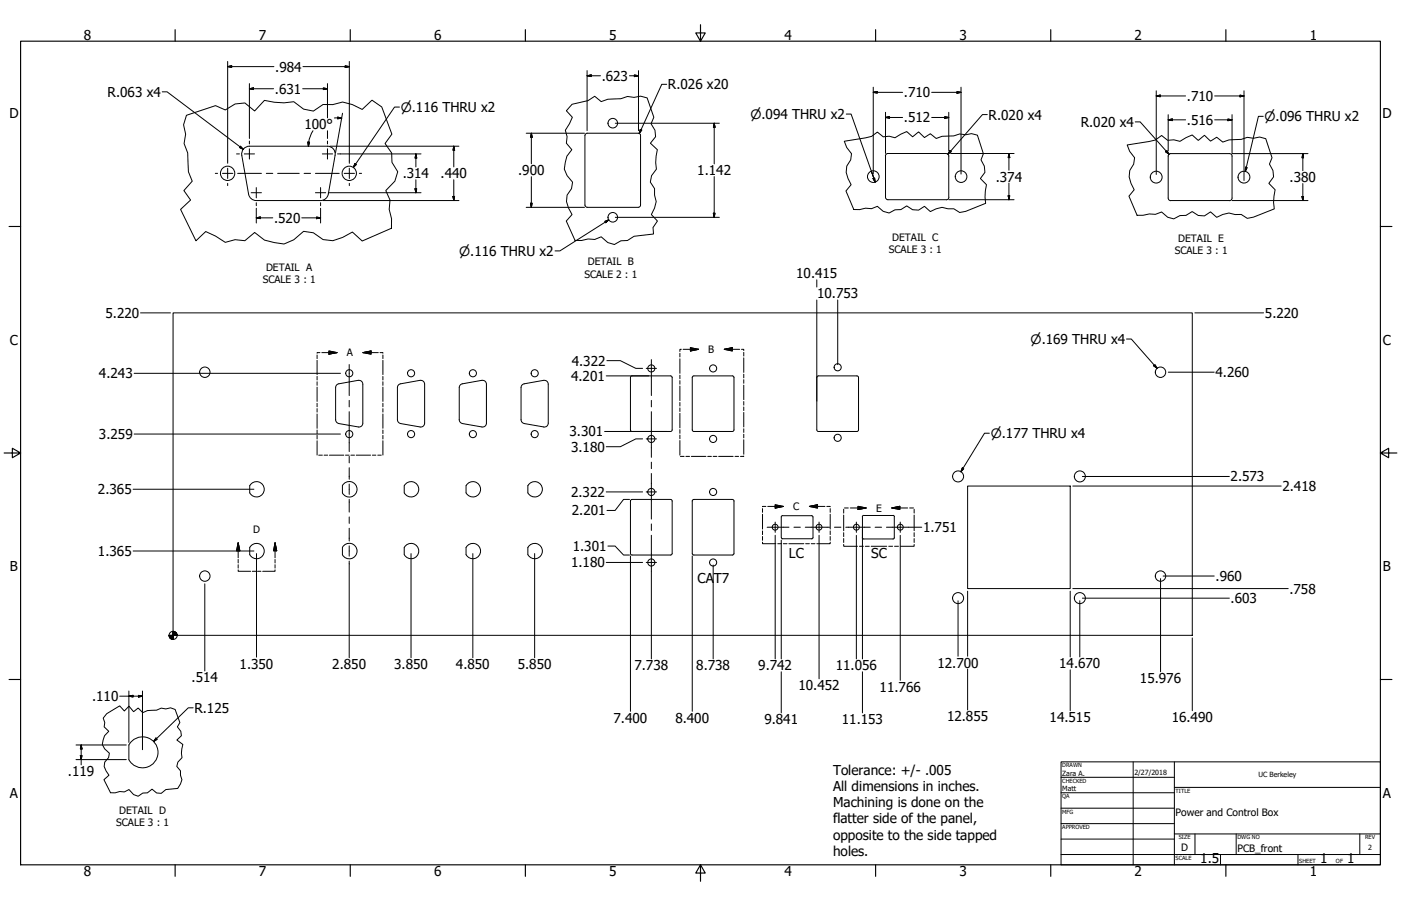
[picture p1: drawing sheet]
<svg xmlns="http://www.w3.org/2000/svg" width="864mm" height="559mm" viewBox="0 0 864 559" stroke-linecap="round" stroke-linejoin="round" font-family="sans-serif">
<!-- layer: Visible (ANSI) -->
<g fill="none" stroke="#000" stroke-width=".62">
<path d="M361 84v43l1 1M362 82h32l1 1M362 82l-1 1M395 84v43l-1 1h-32M583 95h-37v1v27h1h37l1-1v-26l-1-1h-1M153 120l-4-25 2-4 3-1h48l2 1 2 1 1 3-5 25M153 120a5 5 0 0 0 5 4h40a5 5 0 0 0 4-4M722 124h36M722 124l-2-1v-1v-26v-1h2h37v1v26v1l-1 1M107 193h628v199h-628zM207 238l2-1 12-2h1l1 1 1 25-2 2h-1l-12-2-2-1v-21zM246 238l1-1 12-2h2v1l1 25-1 2h-2l-12-2-2-1v-21z"/>
<path d="M284 238l1-1 12-2h2l1 1v25l-1 2h-2l-12-2-2-1v-21zM322 238l1-1 12-2h2l1 1v25l-1 2h-1l-13-2-2-1v-21zM389 232h25v34h-25zM427 232h25v34h-25zM504 232l-1 1v32l1 1M505 232h24v33l-1 1h-23M155 298a5 5 0 0 1 7 1 5 5 0 0 1-1 7 5 5 0 0 1-7-2v-4zM212 298a5 5 0 0 1 7 1 5 5 0 0 1-1 7 5 5 0 0 1-7-2v-4zM250 298a5 5 0 0 1 7 1 5 5 0 0 1-1 7 5 5 0 0 1-7-2v-4zM287 300v4M287 300a5 5 0 0 1 8-2 5 5 0 0 1 0 7 5 5 0 0 1-8-1M326 298a5 5 0 0 1 7 1 5 5 0 0 1-1 7 5 5 0 0 1-7-2v-4z"/>
<path d="M596 300h64v63h-64zM389 308h25v34h-25zM427 308h25v34h-25zM501 319l-1-1h-18v1v13h18M501 319v13h-1M532 319v13h18M532 318v1M532 318h18M551 318v1M551 319v13M155 336a5 5 0 0 1 7 1 5 5 0 0 1-1 7 5 5 0 0 1-7-2v-4zM212 336a5 5 0 0 1 7 1 5 5 0 0 1-1 7 5 5 0 0 1-7-2v-4z"/>
<path d="M250 336a5 5 0 0 1 7 1 5 5 0 0 1-1 7 5 5 0 0 1-7-2v-4zM287 338v4M287 338a5 5 0 0 1 8-2 5 5 0 0 1 0 8 5 5 0 0 1-8-2M326 336a5 5 0 0 1 7 1 5 5 0 0 1-1 7 5 5 0 0 1-7-2v-4zM551 332h.1M81 457a10 10 0 0 1 14 1 10 10 0 0 1-2 14 10 10 0 0 1-14-3v-10z"/>
<circle cx="378" cy="76" r="3"/>
<circle cx="140" cy="107" r="4"/>
<circle cx="215" cy="107" r="4"/>
<circle cx="538" cy="109" r="4"/>
<circle cx="592" cy="109" r="4"/>
<circle cx="713" cy="109" r="4"/>
<circle cx="767" cy="109" r="4"/>
<circle cx="378" cy="134" r="3"/>
<circle cx="126" cy="230" r="3"/>
<circle cx="215" cy="230" r="2.2"/>
<circle cx="253" cy="230" r="2.2"/>
<circle cx="291" cy="230" r="2.2"/>
<circle cx="330" cy="230" r="2.2"/>
<circle cx="401" cy="227" r="2.2"/>
<circle cx="440" cy="227" r="2.2"/>
<circle cx="516" cy="227" r="2.2"/>
<circle cx="715" cy="230" r="3"/>
<circle cx="215" cy="268" r="2.2"/>
<circle cx="253" cy="268" r="2.2"/>
<circle cx="291" cy="268" r="2.2"/>
<circle cx="330" cy="268" r="2.2"/>
<circle cx="401" cy="271" r="2.2"/>
<circle cx="440" cy="271" r="2.2"/>
<circle cx="516" cy="270" r="2.2"/>
<circle cx="591" cy="294" r="3"/>
<circle cx="666" cy="294" r="3"/>
<circle cx="401" cy="303" r="2.2"/>
<circle cx="440" cy="303" r="2.2"/>
<circle cx="478" cy="325" r="1.8"/>
<circle cx="505" cy="325" r="1.8"/>
<circle cx="528" cy="325" r="1.8"/>
<circle cx="555" cy="325" r="1.8"/>
<circle cx="126" cy="355" r="3"/>
<circle cx="401" cy="347" r="2.2"/>
<circle cx="440" cy="347" r="2.2"/>
<circle cx="715" cy="355" r="3"/>
<circle cx="591" cy="369" r="3"/>
<circle cx="666" cy="369" r="3"/>
</g>
<!-- layer: Break Line (ANSI) -->
<path d="M115 71l18-6 6 3 6-4h6l6 4 6-6 12 1h6l6 4 6 2 6-5 6 1 6-2 6 2 6 3 6-6 6 4 7 17-5 6 4 5 1 6 3 6-2 6-5 6 2 5v6l1 6v6l-18 8-6-6-6 3-6 2h-6l-6-4-6-1-6 5-6 2-12-2-6-5-6 5h-6l-6 1-6-3-6-3-6 6-10-20 6-6-4-5 5-6-2-6v-12l-3-5 1-6-1-6zM353 64l10-2 4-3 4 4 4-2h8l4-2 4 1 4-1 4 1 4 12-2 4 3 4v4l-3 4 4 4-1 8 1 4-3 4-1 4 2 4v4l1 4-1 4-1 4 3 4-2 4v4l-12 2-4 2-4 1-4 2-4-1-4-4-4 2-4-1-5 1h-4l-5-12 4-4-3-4-1-4 1-4 2-4 1-4-3-4-2-4 1-8 3-4-3-4 1-4-2-4 5-8-4-4zM520 87l17-3 4-3 3 3h4l4 1 7-4 4 3 3-3 4 4 3-3 4 3 4-1h7l4-1h3l4-1 3 1 4 12-1 4 2 3v4l-3 4 4 4-1 8 1 3-13 5-3 1-4-2h-4l-3-1-8 2-3-3-4 3-3-1-4-2-4 2h-3l-4 2-4-1-3-3-4 2-3-1-4 1h-4l-5-11 4-4-3-8v-4l2-3 1-4-3-4zM695 89l17-3 4-2 4 3 4-1 3 1 8-4 4 4 3-4 4 4 4-2 4 3 4-2h7l4-1h4h3l4 1 4 11-1 4 2 4v4l-3 4 4 4-1 8v4l-12 5-4 1-4-3h-4l-3-1-4 1-4 2-4-3-4 2h-3l-4-3-4 3h-4l-3 2-4-1-4-3-4 1h-4l-3 1h-4l-5-12 3-4a12 12 0 0 1 0-16v-4l-3-4zM66 440l8-5 3 4 3-3 2 3 3-2 3 3 3-2h6l2-1h3h3l3 1 3 8-2 2 2 3 1 3-3 2 4 3-1 6v2l-2 3-1 3 2 2v3l1 3-1 3-1 2-8 1-3 2h-2l-3-2-3 2h-3l-3 2-3-1-2-3-3 1h-3l-3 1h-3l-4-8 3-3-3-5 1-3 2-3v-2a7 7 0 0 1-3-11l3-3-3-3 1-2-1-3z" fill="none" stroke="#000" stroke-width=".62"/>
<!-- layer: Detail Boundary (ANSI) -->
<g fill="none" stroke="#000" stroke-width=".62">
<path d="M195 219v2M197 217l-2 1M198 217h10M203 216l5 1-5 1zM224 217l5-1v2zM224 217h9M234 217l2 1M236 219v2M419 218v2M420 215h-1v2M421 215h10M426 214l5 1-5 1z"/>
<path d="M446 215l5-1v2zM446 215h10M457 215h1v1M458 217v3M195 222v9M195 232v2M195 235v3M195 239v9M236 222v9M236 232v2M236 235v3M236 239v9"/>
<path d="M419 221v9M419 231v3M419 235v2M419 238v9M458 221v9M458 231v2M458 234v2M458 238v9M195 249v2M195 252v2M195 255v9M236 249v2"/>
<path d="M236 252v2M236 255v9M419 248v2M419 252v2M419 255v9M458 248v2M458 251v2M458 254v9M195 265v2M195 269v2M195 272v9M236 265v2"/>
<path d="M236 269v2M236 272v9M419 265v2M419 268v3M419 272v9M458 264v3M458 268v2M458 271v9M196 281h3M200 281h2M203 281h9M213 281h2"/>
<path d="M216 281h3M220 281h8M230 281h2M233 281h2M419 281h3M423 281h2M426 281h9M436 281h3M440 281h2M443 281h9M453 281h2M458 281h-2"/>
<path d="M470 314v2M470 317v9M472 312l-2 1M473 312h10M478 311l5 1-5 1zM499 312l5-1v2zM499 312h10M510 312l2 1M512 314v2M512 317v9M520 314v2M520 318v9"/>
<path d="M521 313h2M524 313h10M529 312l5 1-5 1zM550 313l5-1v2zM550 313h9M561 313h2M563 314v2M563 318v9M147 335l1 5h-2zM147 335v9M170 335l1 5h-2zM170 335v9"/>
<path d="M470 334v1h8M470 327v3M470 331v2M479 335h3M483 335h2M486 335h9M497 335h2M500 335h2M512 334v1h-9M512 327v3M512 331v2M520 336v1h9"/>
<path d="M520 329v2M520 332v3M530 337h2M533 337h3M537 337h10M548 337h2M551 337h3M563 336v1h-8M563 329v2M563 332v3M147 351v1h7M147 345v2"/>
<path d="M147 348v2M156 352h2M159 352h2M170 351v1h-8M170 345v2M170 348v2"/>
</g>
<g fill="#000" stroke="#000" stroke-width=".62">
<path d="M203 218l5-1zM203 216l5 1-5 1zM224 217l5-1zM224 217l5-1v2zM426 216l5-1zM426 214l5 1-5 1zM446 215l5-1zM446 215l5-1v2zM478 313l5-1zM478 311l5 1-5 1zM499 312l5-1zM499 312l5-1v2z"/>
<path d="M529 314l5-1zM529 312l5 1-5 1zM550 313l5-1zM550 313l5-1v2zM147 335l1 5zM147 335l1 5h-2zM170 335l1 5zM170 335l1 5h-2z"/>
</g>
<!-- layer: Border (ANSI) -->
<g fill="none" stroke="#000" stroke-width=".7">
<path d="M108 18v7M216 18v7M324 18v7M432 15v10l-3-5h6l-3 5M540 18v7M648 18v7M756 18v7M13 25h838v508h-838zM6 140h7M851 140h7M3 279h10l-5-3v6l5-3M851 279l5 3v-6l-5 3h10"/>
<path d="M6 419h7M851 419h7M108 533v8M216 533v8M324 533v8M432 533l3 5h-6l3-5v11M540 533v8M648 533v8M756 533v8"/>
</g>
<!-- layer: Title (ANSI) -->
<g fill="none" stroke="#000" stroke-width=".62">
<path d="M654 470h197v63h-197zM654 479h70M698 470v63M724 470v63M654 489h70M654 498h70M724 486h127M654 508h70M654 518h70M724 514h127M737 514v13M762 514v13"/>
<path d="M838 514v13M654 527h197M752 527v6M800 527v6"/>
</g>
<!-- layer: Dimension (ANSI) -->
<g fill="none" stroke="#000" stroke-width=".62">
<path d="M140 38v61M215 38v61M100 57h3l47 35M140 41h3v1zM140 41h29M154 55l2-1v1zM154 55h15M154 52v33M187 55h15M187 41h28M199 54l3 1h-3zM202 52v21"/>
<path d="M213 41h2l-2 1zM362 47l2-1v1zM362 47h8M362 44v37M388 47h6M391 46l3 1h-3zM394 44v37M411 52h-3l-14 30M538 57l3-1v1zM538 57h18M538 54v53M574 57h18"/>
<path d="M590 56l2 1h-2zM592 54v53M713 59h2v1zM713 59h18M713 56v52M749 59h18M764 59h3l-3 1zM767 56v49M206 73h5M208 72l3 1h-3zM211 70l-4 24M379 76h64"/>
<path d="M395 80h1l-2 2zM440 76l1 2h-1zM440 76v25M522 70h3l14 40-2-4M546 72h2v1zM546 72h10M546 69v26M574 72h11M582 72h3l-3 1zM585 69v24M609 71h-3l-22 24M700 75h3l18 20"/>
<path d="M720 74l3-1v1zM720 74h11M720 71v22M749 74h10M757 73l2 1h-2zM759 71v24M779 72h-3l-8 34M148 90l2 2-2-1zM190 88h1l-1 2zM190 88v2M193 81l-2 3-1 4M202 81v4"/>
<path d="M203 90h80M210 95h50M256 95l1 2h-1zM256 95v8M280 90v3h-1zM280 90v13M324 82h36M328 82v3h-1zM328 82v19M586 93v1l-2 1zM586 95h39M622 95v2h-1z"/>
<path d="M622 95v10M719 94v-1l2 2zM760 95h46M803 95l1 2h-1zM803 95v10M202 119h58M256 116h1l-1 3zM256 111v8M280 111v13M328 109v19M440 109v25M538 110h1v2z"/>
<path d="M539 110v2M622 113v10M767 105v6M768 103h1l-1 3zM803 113v11M158 134h2v1zM158 134h10M158 128v10M186 134h12M195 134h3l-3 1zM198 128v10M199 124h84"/>
<path d="M279 121h1v3zM324 128h36M327 125h1v3zM379 134h64M440 132h1l-1 2zM585 123h40M621 121h1v2zM760 124h46M803 121h1l-1 3zM503 173v4M87 193h18M503 185v62"/>
<path d="M516 185v40M737 193h42M83 230h127M374 232h26M374 222h8l10 5h4M720 230h28M83 268h127M373 266h39M396 271h-4l-10 5h-8M661 300h129M667 294h91M82 302h75"/>
<path d="M374 303h22M388 308h-4l-5 7h-5M82 340h75M375 337h4l5 5h4M478 330v76M482 333v73M505 330v89M528 330v76M532 327v79M555 330v90M560 325h8M158 341v64"/>
<path d="M215 348v58M253 341v65M291 341v65M330 341v65M374 347h22M389 343v96M402 352v54M427 343v96M440 348v58M715 357v57M717 355h31M126 360v54"/>
<path d="M591 371v34M596 365v40M660 365v40M661 363h133M666 371v34M667 369h91M735 393v45M482 414v26M532 414v26M596 413v25M660 413v25M74 429h14"/>
<path d="M79 429h3v1zM79 426v32M85 429h3l-3 1zM88 426v36M119 437h-3l-21 20M47 459h31M50 459l1 3h-1zM50 459v13M96 455l1 1-2 1zM47 469h31M50 466h1l-1 3z"/>
<circle cx="107" cy="392" r="2.5"/>
</g>
<g fill="#000" stroke="#000" stroke-width=".62">
<path d="M140 41h3zM140 41h3v1zM154 55l2-1zM154 55l2-1v1zM199 55h3zM199 54l3 1h-3zM213 42l2-1zM213 41h2l-2 1zM362 47l2-1zM362 47l2-1v1zM391 47h3zM391 46l3 1h-3z"/>
<path d="M538 57l3-1zM538 57l3-1v1zM590 57h2zM590 56l2 1h-2zM713 59h2zM713 59h2v1zM764 60l3-1zM764 59h3l-3 1zM208 73h3zM208 72l3 1h-3zM395 80l-1 2zM395 80h1l-2 2z"/>
<path d="M440 76l1 2zM440 76l1 2h-1zM546 72h2zM546 72h2v1zM582 73l3-1zM582 72h3l-3 1zM720 74l3-1zM720 74l3-1v1zM757 74h2zM757 73l2 1h-2zM148 91l2 1zM148 90l2 2-2-1z"/>
<path d="M190 88v2zM190 88h1l-1 2zM256 95l1 2zM256 95l1 2h-1zM280 90v3zM280 90v3h-1zM328 82v3zM328 82v3h-1zM586 93l-2 2zM586 93v1l-2 1zM622 95v2zM622 95v2h-1z"/>
<path d="M719 94l2 1zM719 94v-1l2 2zM803 95l1 2zM803 95l1 2h-1zM256 116v3zM256 116h1l-1 3zM538 110l1 2zM538 110h1v2zM768 103v3zM768 103h1l-1 3zM158 134h2zM158 134h2v1z"/>
<path d="M195 135l3-1zM195 134h3l-3 1zM279 121l1 3zM279 121h1v3zM327 125l1 3zM327 125h1v3zM440 132v2zM440 132h1l-1 2zM621 121l1 2zM621 121h1v2zM803 121v3zM803 121h1l-1 3z"/>
<path d="M104 392l1 2zM104 392l2 2zM104 392l3 2h-1zM107 392h2zM107 389l2 3h-2zM107 389v5zM104 392h3v2zM104 392h3zM108 390l1 2zM107 389l1 1 1 2zM79 429h3zM79 429h3v1z"/>
<path d="M85 430l3-1zM85 429h3l-3 1zM96 455l-1 2zM96 455l1 1-2 1zM50 466v3zM50 466h1l-1 3zM50 459l1 3zM50 459l1 3h-1z"/>
</g>
<!-- layer: Center Mark (ANSI) -->
<g fill="none" stroke="#000" stroke-width=".62">
<path d="M140 99v2M146 95h2M151 95h6M154 87v2M154 92v6M202 92v3h-3M202 87v2M205 95h-3v3M208 95h2M215 99v2M140 104v6M140 113v1"/>
<path d="M155 119h6M158 116v6M194 119h7M198 116v6M215 104v6M215 113v1M158 125v2M198 125v2M398 227h7M398 271h7M398 303h7M478 322v6"/>
<path d="M505 322v6M528 322v6M555 322v6M398 347h7"/>
</g>
<!-- layer: Centerline (ANSI) -->
<g fill="none" stroke="#000" stroke-width=".62">
<path d="M133 107h1M137 107h7M146 107h15M164 107h4M171 107h13M187 107h4M194 107h15M212 107h7M221 107h2M215 225v19M402 222v22M215 247v4"/>
<path d="M215 254v25M402 247v4M402 254v28M215 281v4M215 288v8M215 299v6M402 285v4M402 292v28M215 308v8M215 319v4M215 326v8M215 337v6"/>
<path d="M402 323v4M402 330v22M473 325h13M489 325h4M496 325h15M514 325h4M521 325h15M539 325h4M546 325h14M215 346v2"/>
</g>
<!-- layer: Symbol (ANSI) -->
<path d="M246 66h-3l-25 37M219 101h1l-2 2zM373 137l2-1-2 1zM375 136l-30 19h-3M694 209h3l16 18M711 226l1-1 1 2zM610 267h-3l-15 24M593 289h1l-2 2z" fill="none" stroke="#000" stroke-width=".62"/>
<path d="M219 101l-1 2zM219 101h1l-2 2zM373 137l2-1zM373 137l2-1-2 1zM711 226l2 1zM711 226l1-1 1 2zM593 289l-1 2zM593 289h1l-2 2z" fill="#000" stroke="#000" stroke-width=".62"/>
<g font-size="8.4">
<text x="52" y="24">8</text>
<text x="160" y="24">7</text>
<text x="268" y="24">6</text>
<text x="376" y="24">5</text>
<text x="483" y="24">4</text>
<text x="591" y="24">3</text>
<text x="699" y="24">2</text>
<text x="807" y="24">1</text>
<text x="170" y="44">.984</text>
<text x="371" y="50">.623</text>
<text x="66" y="60">R.063 x4</text>
<text x="169" y="58">.631</text>
<text x="412" y="55">R.026 x20</text>
<text x="557" y="60">.710</text>
<text x="732" y="62">.710</text>
<text x="6" y="73">D</text>
<text x="557" y="76">.512</text>
<text x="609" y="74">R.020 x4</text>
<text x="732" y="77">.516</text>
<text x="852" y="73">D</text>
<text x="188" y="80">100°</text>
<text x="666" y="78">R.020 x4</text>
<text x="248" y="110">.314</text>
<text x="272" y="110">.440</text>
<text x="319" y="108">.900</text>
<text x="430" y="108">1.142</text>
<text x="614" y="112">.374</text>
<text x="795" y="112">.380</text>
<text x="169" y="137">.520</text>
<text x="491" y="172">10.415</text>
<text x="504" y="184">10.753</text>
<text x="65" y="196">5.220</text>
<text x="780" y="196">5.220</text>
<text x="6" y="213">C</text>
<text x="852" y="213">C</text>
<text x="352" y="225">4.322</text>
<text x="61" y="233">4.243</text>
<text x="749" y="233">4.260</text>
<text x="352" y="235">4.201</text>
<text x="351" y="269">3.301</text>
<text x="61" y="271">3.259</text>
<text x="352" y="279">3.180</text>
<text x="759" y="297">2.573</text>
<text x="60" y="305">2.365</text>
<text x="791" y="303">2.418</text>
<text x="352" y="306">2.322</text>
<text x="352" y="318">2.201</text>
<text x="569" y="328">1.751</text>
<text x="353" y="340">1.301</text>
<text x="60" y="343">1.365</text>
<text x="486" y="344">LC</text>
<text x="537" y="344">SC</text>
<text x="6" y="352">B</text>
<text x="352" y="350">1.180</text>
<text x="852" y="352">B</text>
<text x="430" y="359">CA</text>
<text x="440" y="359">T7</text>
<text x="749" y="358">.960</text>
<text x="759" y="372">.603</text>
<text x="795" y="366">.758</text>
<text x="148" y="412">1.350</text>
<text x="205" y="413">2.850</text>
<text x="243" y="413">3.850</text>
<text x="281" y="413">4.850</text>
<text x="319" y="413">5.850</text>
<text x="391" y="413">7.738</text>
<text x="429" y="413">8.738</text>
<text x="467" y="413">9.742</text>
<text x="515" y="413">11.056</text>
<text x="578" y="412">12.700</text>
<text x="653" y="412">14.670</text>
<text x="118" y="421">.514</text>
<text x="492" y="426">10.452</text>
<text x="703" y="421">15.976</text>
<text x="542" y="427">11.766</text>
<text x="57" y="432">.110</text>
<text x="120" y="440">R.125</text>
<text x="378" y="446">7.400</text>
<text x="416" y="446">8.400</text>
<text x="471" y="447">9.841</text>
<text x="519" y="447">11.153</text>
<text x="584" y="445">12.855</text>
<text x="647" y="445">14.515</text>
<text x="722" y="445">16.490</text>
<text x="42" y="479">.119</text>
<text x="514" y="478">Tolerance: +/- .005</text>
<text x="6" y="492">A</text>
<text x="514" y="488">All dimensions in inches.</text>
<text x="852" y="492">A</text>
<text x="514" y="498">Machining is done on the</text>
<text x="514" y="508">flatter side of the panel,</text>
<text x="514" y="518">opposite to the side tapped</text>
<text x="514" y="528">holes.</text>
<text x="740" y="533">1.5</text>
<text x="814" y="533">1</text>
<text x="830" y="533">1</text>
<text x="52" y="541">8</text>
<text x="160" y="541">7</text>
<text x="268" y="541">6</text>
<text x="376" y="541">5</text>
<text x="483" y="541">4</text>
<text x="591" y="541">3</text>
<text x="699" y="541">2</text>
<text x="807" y="541">1</text>
</g>
<g font-size="8">
<text x="247" y="69">⌀.116 THRU x2</text>
<text x="463" y="73">⌀.094 THRU x2</text>
<text x="780" y="75">⌀.096 THRU x2</text>
<text x="283" y="158">⌀.116 THRU x2</text>
<text x="635" y="212">⌀.169 THRU x4</text>
<text x="611" y="270">⌀.177 THRU x4</text>
</g>
<g font-size="6.3">
<text x="550" y="149">DETAIL C</text>
<text x="726" y="149">DETAIL E</text>
<text x="548" y="156">SCALE 3 : 1</text>
<text x="724" y="157">SCALE 3 : 1</text>
<text x="164" y="167">DETAIL A</text>
<text x="362" y="164">DETAIL B</text>
<text x="360" y="171">SCALE 2 : 1</text>
<text x="162" y="175">SCALE 3 : 1</text>
<text x="214" y="220">A</text>
<text x="437" y="218">B</text>
<text x="489" y="315">C</text>
<text x="540" y="316">E</text>
<text x="156" y="329">D</text>
<text x="73" y="502">DETAIL D</text>
<text x="725" y="503">Power and Control Box</text>
<text x="72" y="510">SCALE 3 : 1</text>
<text x="728" y="525">D</text>
<text x="763" y="525">PCB_front</text>
</g>
<g font-size="4.4">
<text x="655" y="479">Zara A.</text>
<text x="699" y="478">2/27/2018</text>
<text x="776" y="479">UC Berkeley</text>
<text x="655" y="488">Matt</text>
<text x="843" y="524">2</text>
</g>
<g font-size="3.5">
<text x="655" y="473">DRAWN</text>
<text x="655" y="483">CHECKED</text>
<text x="725" y="489">TITLE</text>
<text x="655" y="492">QA</text>
<text x="655" y="502">MFG</text>
<text x="655" y="511">APPROVED</text>
<text x="727" y="518">SIZE</text>
<text x="763" y="518">DWG NO</text>
<text x="841" y="518">REV</text>
<text x="725" y="530">SCALE</text>
<text x="801" y="533">SHEET</text>
<text x="824" y="533">OF</text>
</g>
</svg>
